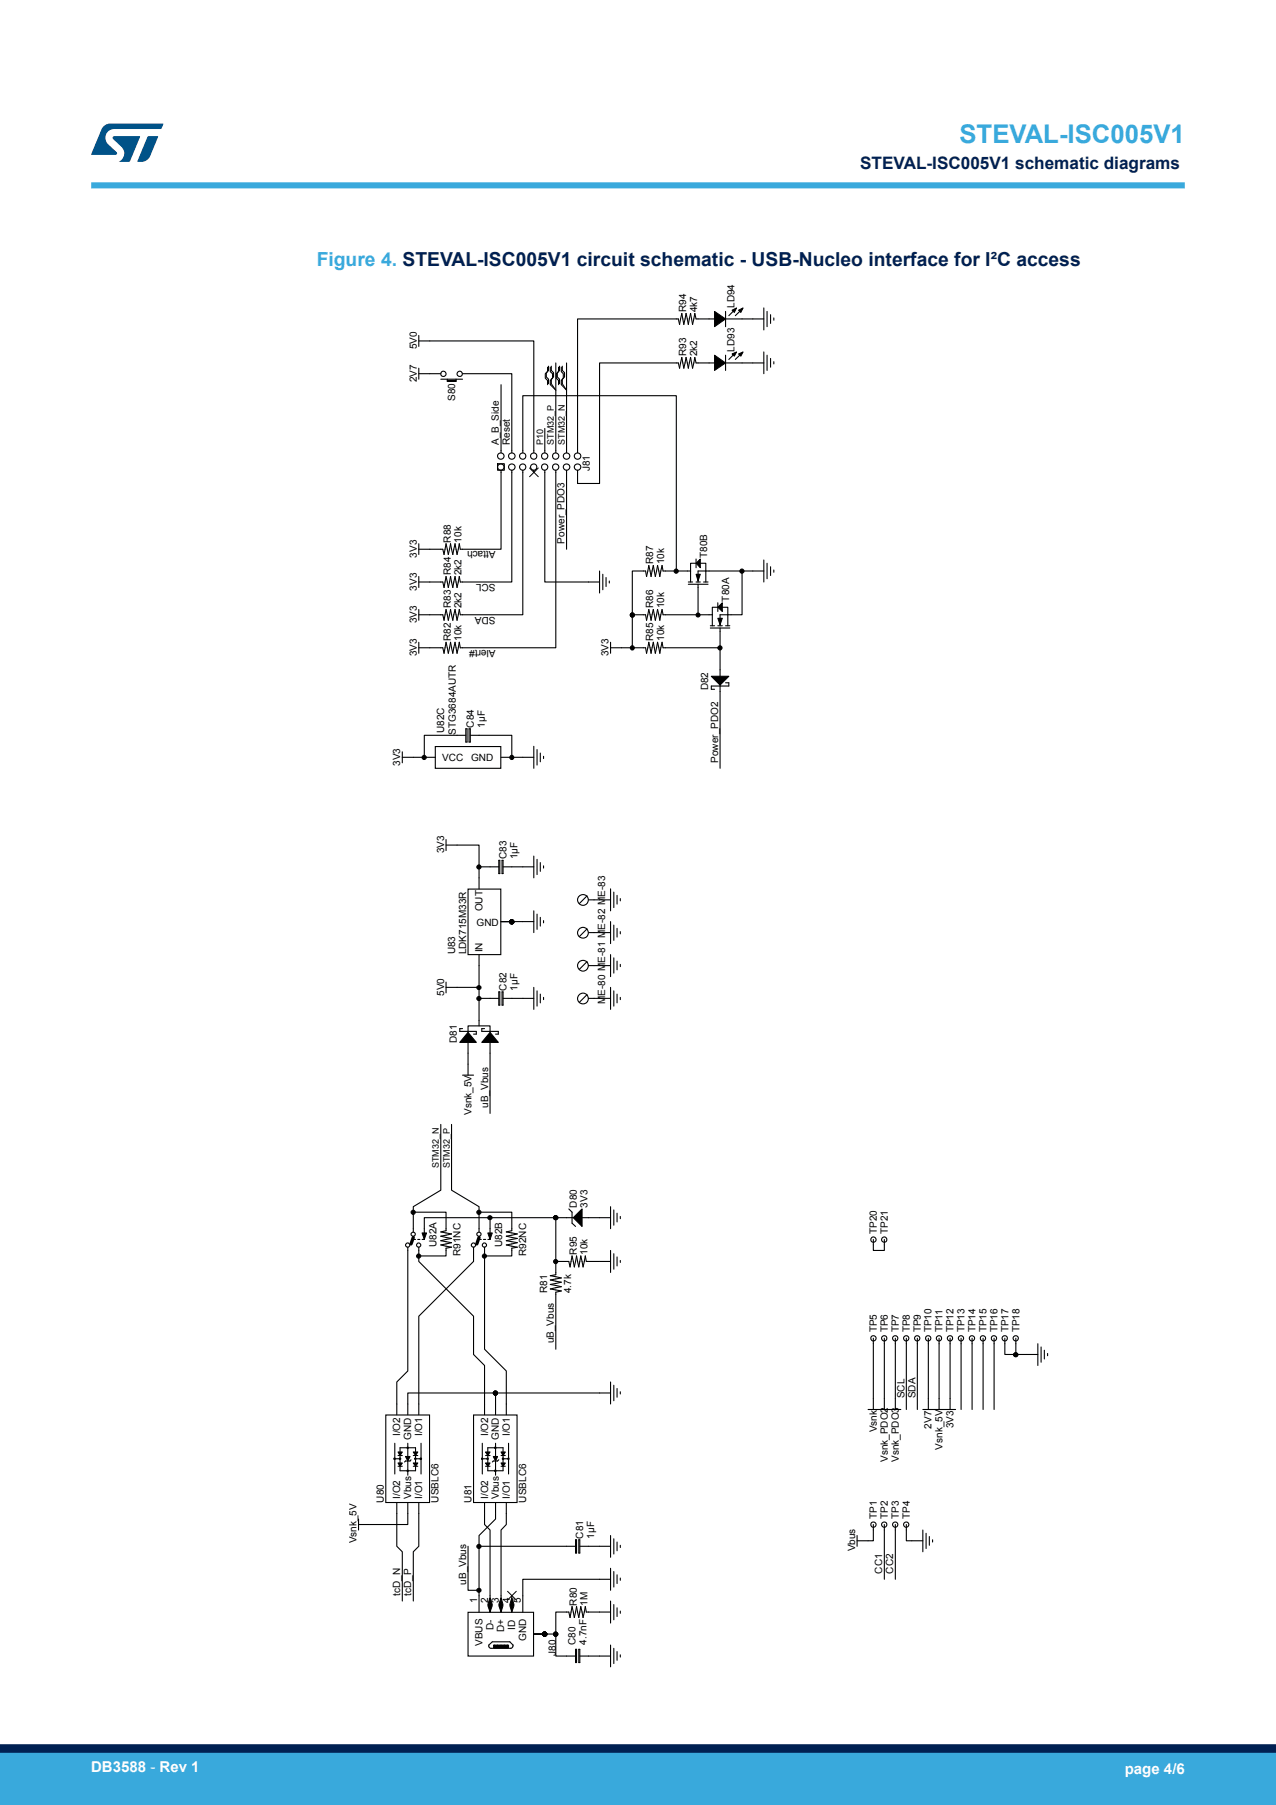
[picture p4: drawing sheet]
<svg xmlns="http://www.w3.org/2000/svg" width="210mm" height="297mm" viewBox="0 0 210 297" stroke-linecap="round" stroke-linejoin="round" font-family="sans-serif">
<g fill="none" stroke="#000" stroke-width=".18">
<path d="M68.9 55.2v1.8M68.9 56.1h19v18.4M91.5 59.7v14.8M93.2 59.7v14.8M117.6 59.7h-3l-.2-.9-.4 1.8-.3-1.8-.4 1.8-.4-1.8-.4 1.8-.3-1.8-.4 1.8-.2-.9h-12.9v19.9h-3.6v-2.2M117.6 52.5h-3l-.2-.9-.4 1.8-.3-1.8-.4 1.8-.4-1.8-.4 1.8-.3-1.8-.4 1.8-.2-.9h-16.5v22M119.4 59.7h6.3M119.4 52.5h6.3M119.4 51.2v2.6M119.4 58.4v2.6M121 50.9l-1.1 1M121 58.1l-1.1 1"/>
<path d="M122.1 50.9l-1.1 1M122.1 58.1l-1.1 1M125.7 50.7v3.6M125.7 57.9v3.6M126.2 51.2v2.6M126.2 58.4v2.6M126.8 51.8v1.4M126.8 59v1.4M127.4 52.3v.4M127.4 59.5v.4M68.9 60.6v1.8M68.9 61.5h3.6"/>
<path d="M72.5 62.4h3.6M73.6 62.4v.4h1.5v-.4M73.6 62.6h1.5M76.1 61.5h8.1v13M81.9 76.3h1.1v1.1h-1.1zM82.5 77.4v13h-6.7l-.2-.9-.4 1.7-.3-1.7-.4 1.7-.4-1.7-.3 1.7-.4-1.7-.3 1.7-.2-.8h-4M82.5 63.3v11.2M84.2 77.4v18.4h-8.4l-.2-.9-.4 1.8-.3-1.8-.4 1.8-.4-1.8-.3 1.8-.4-1.8-.3 1.8-.2-.9h-4M86 77.4v23.8h-10.2l-.2-.9-.4 1.8-.3-1.8-.4 1.8-.4-1.8-.3 1.8-.4-1.8-.3 1.8-.2-.9h-4M86 74.5v-9.4h25.3v28.9M87.9 77.4v.3M89.7 77.4v18.4h9"/>
<path d="M89.7 70.5v4M90.1 60.4v.8l-.4 .3v.7l.4 .4v.7M90.3 60.3v.7l-.4 .3v.7l.4 .4v.7M90.6 60.4v.8l.3 .3v.7l-.3 .4v.7M90.7 60.3v.7l.4 .3v.7l-.4 .4v.7M91.5 77.4v29.2h-15.7l-.2-.9-.4 1.8-.3-1.8-.4 1.8-.4-1.8-.3 1.8-.4-1.8-.3 1.8-.2-.9h-4M91.9 60.4v.8l-.3 .3v.7l.3 .4v.7M92.1 60.3v.7l-.4 .3v.7l.4 .4v.7M92.4 60.4v.8l.3 .3v.7l-.3 .4v.7M92.5 60.3v.7l.4 .3v.7l-.4 .4v.7M93.2 77.4v13M68.9 89.5v1.7"/>
<path d="M68.9 94.9v1.8M98.7 94v3.6M99.2 94.5v2.5M99.7 95v1.5M100.3 95.6v.3M113.3 96.1h3.2M113.3 95.8h.7M113.7 94h-4.6l-.1-1-.4 1.9-.4-1.9-.4 1.9-.3-1.9-.3 1.9-.4-1.9-.4 1.9-.2-.9h-2.1v7.2M113.7 94v1.8M114.6 95.8h.7M114.6 92v1.4M114.6 92.7h-.9v1.3"/>
<path d="M114.9 96.1v5.1M115.3 92.7h.9v3.1M115.8 95.8h.7M118.1 99.9h-.9v1.3M118.1 99.2v1.4M118.9 99.9h.9v3.1M122.1 94v7.2h-3.6v1.8M125.7 92.1v3.7M125.7 94h-10.8v1.8M126.2 92.7v2.5M126.8 93.3v1.4M127.4 93.8v.4"/>
<path d="M68.9 100.3v1.8M68.9 105.7v1.8M76.7 119.9h.2v2.2h-.2zM77.2 119.9h.2v2.2h-.2zM100.5 105.7v1.8M100.5 106.6h5.7l.2 .9 .4-1.8 .4 1.8 .3-1.8 .3 1.8 .4-1.8 .4 1.8 .4-1.8 .1 .9h9.4M104.1 101.2h2.1l.2 .9 .4-1.8 .4 1.8 .3-1.8 .3 1.8 .4-1.8 .4 1.8 .4-1.8 .1 .9h8.1M104.1 101.2v5.4M116.9 103.3h3.2M116.9 103h.7M117.1 111.3h2.8l-1.4 1.4zM117.2 101.2v1.8"/>
<path d="M118.1 103h.8M118.5 103.3v8M118.5 112.7v13.7M119.4 103h.7M119.4 112.3h.5v.6h-2.8v.5h.5M66.2 123.7v1.8M66.2 124.6h5.4M71.6 122.8h10.8v3.6h-10.8zM73.4 138.1v1.9M73.4 139.1h5.4v7.2M76.7 121h-6.9v3.6M77.4 121h6.8v3.6"/>
<path d="M82.5 124.6h5.4M87.9 122.8v3.6M88.4 123.3v2.6M88.9 123.9v1.5M89.5 124.4v.4M77 146.3h5.4v10.8h-5.4zM78.8 157.1v11.7M78.8 142.6h3.3M82.1 141.6h.2v2.1h-.2zM82.5 151.6h5.4M82.6 141.6h.2v2.1h-.2zM82.8 142.6h5.1"/>
<path d="M87.9 140.9v3.5M87.9 149.9v3.6M88.4 141.4v2.5M88.4 150.4v2.5M88.9 141.9v1.5M88.9 150.9v1.5M89.5 142.5v.3M89.5 151.5v.3M96.6 158.2l-1.3 1.3M96.6 152.8l-1.3 1.3M96.6 147.4l-1.3 1.3M96.9 158.9h3.6"/>
<path d="M96.9 153.5h3.6M96.9 148.1h3.6M100.5 146.3v3.6M100.5 151.6v3.7M100.5 157.1v3.6M101 146.8v2.5M101 152.2v2.5M101 157.6v2.5M101.6 147.3v1.5M101.6 152.8v1.4M101.6 158.1v1.5M102.1 147.9v.3"/>
<path d="M102.1 153.3v.4M102.1 158.7v.4M73.4 161.6v1.8M73.4 162.5h5.4M76.1 169.3h-.4v.4h2.7v.5h-.5M76.1 176.9h1.8M77 169.9l1.4 1.6h-2.7zM77 171.5v5.4M77 169.7v-.9h3.7v.9M78.8 164.3h3.3M79.7 169.3h-.4v.4h2.7v.5h-.4M80.7 169.9l1.3 1.6h-2.7z"/>
<path d="M80.7 171.5v11.7M82.1 163.2h.2v2.2h-.2zM82.6 163.2h.2v2.2h-.2zM82.8 164.3h5.1M87.9 162.5v3.6M88.4 163v2.6M88.9 163.6v1.4M89.5 164.1v.4M96.6 163.7l-1.3 1.2M96.9 164.3h3.6M100.5 162.5v3.6M101 163v2.6"/>
<path d="M101.6 163.6v1.4M102.1 164.1v.4M68 199.5h5.4v3l-.9 .2 1.8 .3-1.8 .4 1.8 .4-1.8 .3 1.8 .4-1.8 .3 1.8 .4-.9 .2v1.3h-4.5M72.5 185v10.8l-4.5 2.8v4.1M74.3 185v10.8l4.5 2.8v4.1M78.8 199.5h5.4v3l-.9 .2 1.8 .3-1.8 .4 1.8 .4-1.8 .3 1.8 .4-1.8 .3 1.8 .4-.9 .2v1.3h-4.5M93.6 198.9l.5 .6v1.8l.6 .5M100.5 198.6v3.6M101 199.1v2.5M101.6 199.6v1.5M67.1 205.2v20.4l-1.8 1.8v5.4M68.9 205.2v2.4l9 9v6.3l1.8 1.8v8.1"/>
<path d="M77.9 205.2v2.4l-9 9v16.2M79.7 205.2v16.8l3.6 3.6v7.2M80.7 200.4v3.5M91.5 207.6h2.1l.2 .9 .3-1.8 .4 1.8 .4-1.8 .4 1.8 .3-1.8 .4 1.8 .3-1.8 .2 .9h4M91.5 200.4h-21.7v3.5M91.5 200.4v9.3l-.9 .2 1.8 .4-1.8 .3 1.8 .4-1.8 .3 1.8 .4-1.8 .4 1.8 .3-.9 .2v9.4M91.5 200.4h2.9M94.4 200.4l1.4-1.5v2.9zM95.8 200.4h4.7M100.5 205.8v3.6M101 206.3v2.5M101.6 206.8v1.5"/>
<path d="M102.1 200.2v.3M102.1 207.4v.3M143.7 203.9v1.9h1.8v-1.9M63.5 232.8h7.2v14.4h-7.2zM64.8 239.9h.2v.2h-.2zM65 237.5v5M65.5 238.9h.7l-.4 .6zM65.5 239.5h.7M65.7 239.9h.2v.2h-.2zM65.8 239.5v.5h-.8M65.8 238.9v-.7h2.6v.7M66.7 239.7h.8l-.4 .7z"/>
<path d="M67 238.1h.2v.2h-.2zM67.1 237.5v2.2M68 238.9h.8l-.4 .6zM68 239.5h.8M68.3 239.9h.1v.2h-.1zM68.4 239.5v.5h.9M69.3 237.5v5M77.9 232.8h7.2v14.4h-7.2zM79.3 239.9h.1v.2h-.1zM79.4 237.5v5M79.9 238.9h.8l-.4 .6zM79.9 239.5h.8"/>
<path d="M80.2 239.9h.1v.2h-.1zM80.3 239.5v.5h-.9M80.3 238.9v-.7h2.5v.7M81.2 239.7h.7l-.3 .7zM81.4 238.1h.2v.2h-.2zM81.6 229.2h-14.5v3.6M81.6 229.2h18.9M81.6 229.2v3.6M81.6 237.5v2.2M82.5 238.9h.7l-.4 .6zM82.5 239.5h.7M82.7 239.9h.2v.2h-.2z"/>
<path d="M82.8 239.5v.5h.9M83.6 239.9h.2v.2h-.2zM83.7 237.5v5M100.5 227.4v3.6M101 227.9v2.6M101.6 228.5v1.4M102.1 229v.4M142.9 231.9h5.4M143.7 220.2v11.7M145.5 220.2v11.7M147.4 220.2v11.7M149.2 220.2v11.7"/>
<path d="M151 220.2v11.7M151.9 231.9h5.4M152.8 220.2v11.7M154.6 220.2v11.7M156.4 220.2v11.7M158.2 220.2v11.7M160 220.2v11.7M161.8 220.2v11.7M163.6 220.2v11.7M165.4 220.2v2.7h1.8M167.2 220.2v2.7h3.6M170.8 221.1v3.6"/>
<path d="M171.3 221.6v2.5M171.9 222.2v1.4M172.4 222.7v.4M59 249.9v1.9M65.3 247.2v7.2l.9 .9v8.1M65.5 240.7h.7l-.4 .6zM65.5 241.3h.7M65.8 241.3v.7h2.6v-.7M65.8 240v.7M67 241.9h.2v.2h-.2zM67.1 247.2v3.7h-8.1M67.1 240.4v2.3"/>
<path d="M67.6 240.2l-.1 .2h-.8l-.1 .2M68 240.7h.8l-.4 .6zM68 241.3h.8M68.4 240v.7M68.9 247.2v7.2l-.9 .9v8.1M77 254.4v7.3h1.8M78.8 254.4h15.9M79.7 247.2v3.7l1 .9v13.5M79.9 240.7h.8l-.4 .6zM79.9 241.3h.8M80.3 241.3v.7h2.5v-.7M80.3 240v.7"/>
<path d="M81.4 241.9h.2v.2h-.2zM81.6 247.2v2.7l-2.8 2.8v12.6M81.6 240.4v2.3M82.1 240.2l-.2 .2h-.7l-.2 .2M82.5 240.7h.7l-.4 .6zM82.5 241.3h.7M82.8 240v.7M83.3 247.2v3.7l-.8 .9v13.5M94.7 253.4h.2v2.1h-.2zM95.3 253.4h.1v2.1h-.1zM95.4 254.4h5.1M100.5 259.9h-14.5v5.4"/>
<path d="M100.5 252.7v3.5M100.5 258.1v3.6M101 253.2v2.5M101 258.6v2.5M101.6 253.7v1.5M101.6 259.1v1.5M102.1 254.3v.3M102.1 259.7v.3M141.1 252.7v1.7M143.7 250.9v2.6h-2.6M145.5 250.9v9M147.4 250.9v9"/>
<path d="M149.2 250.9v2.6h2.7M151.9 251.8v3.5M152.4 252.3v2.5M152.9 252.8v1.5M153.5 253.4v.3M77 265.3h10.8v7.2h-10.8zM81.4 270.7v.1M81.9 270.7v.1M82.5 270.7v.1M83 270.7v.1M83.5 270.7v.1M84.2 262.6v2.7"/>
<path d="M84.4 270.8l-.1 .2-.2 .2h-3.3l-.3-.2-.1-.3 .6-.6h2.9l.5 .6v.1M87.9 268.9h3.6M91.5 268.9v3.6h3.2M94.7 271.4h.2v2.2h-.2zM95.3 271.4h.1v2.2h-.1zM95.4 272.5h5.1M100.5 265.3h-4l-.2-1-.3 1.9-.4-1.9-.3 1.9-.4-1.9-.4 1.9-.4-1.9-.3 1.9-.2-.9h-2.1v3.6M100.5 263.4v3.7M100.5 270.7v3.6M101 264v2.5M101 271.2v2.5M101.6 264.6v1.4"/>
<path d="M101.6 271.8v1.4M102.1 265.1v.4M102.1 272.3v.4"/>
<circle cx="73" cy="61.5" r=".44"/>
<circle cx="75.7" cy="61.5" r=".44"/>
<circle cx="82.4" cy="76.9" r=".52"/>
<circle cx="82.4" cy="75.1" r=".53"/>
<circle cx="84.2" cy="75.1" r=".53"/>
<circle cx="84.2" cy="76.9" r=".52"/>
<circle cx="86" cy="75" r=".52"/>
<circle cx="86" cy="76.9" r=".51"/>
<circle cx="87.8" cy="76.9" r=".51"/>
<circle cx="87.8" cy="75" r=".52"/>
<circle cx="89.6" cy="75" r=".52"/>
<circle cx="89.6" cy="76.9" r=".51"/>
<circle cx="91.4" cy="75" r=".52"/>
<circle cx="91.4" cy="76.9" r=".51"/>
<circle cx="93.2" cy="76.9" r=".52"/>
<circle cx="93.2" cy="75.1" r=".53"/>
<circle cx="95.1" cy="76.9" r=".52"/>
<circle cx="95.1" cy="75.1" r=".53"/>
<circle cx="95.9" cy="153.5" r=".89"/>
<circle cx="95.9" cy="158.9" r=".88"/>
<circle cx="95.9" cy="148.1" r=".88"/>
<circle cx="95.9" cy="164.3" r=".89"/>
<circle cx="67.1" cy="204.9" r=".35"/>
<circle cx="68" cy="203.1" r=".34"/>
<circle cx="68.9" cy="204.9" r=".35"/>
<circle cx="77.9" cy="204.9" r=".35"/>
<circle cx="78.8" cy="203.1" r=".34"/>
<circle cx="79.7" cy="204.9" r=".35"/>
<circle cx="143.7" cy="204" r=".44"/>
<circle cx="145.5" cy="204" r=".44"/>
<circle cx="143.7" cy="220.2" r=".43"/>
<circle cx="145.5" cy="220.2" r=".43"/>
<circle cx="147.3" cy="220.2" r=".43"/>
<circle cx="149.1" cy="220.2" r=".43"/>
<circle cx="151" cy="220.2" r=".43"/>
<circle cx="152.8" cy="220.2" r=".43"/>
<circle cx="154.5" cy="220.2" r=".43"/>
<circle cx="156.3" cy="220.2" r=".43"/>
<circle cx="158.2" cy="220.2" r=".43"/>
<circle cx="160" cy="220.2" r=".43"/>
<circle cx="161.8" cy="220.2" r=".43"/>
<circle cx="163.6" cy="220.2" r=".43"/>
<circle cx="165.4" cy="220.2" r=".43"/>
<circle cx="167.2" cy="220.2" r=".43"/>
<circle cx="69.3" cy="240" r=".13"/>
<circle cx="143.7" cy="250.9" r=".43"/>
<circle cx="145.5" cy="250.9" r=".43"/>
<circle cx="147.3" cy="250.9" r=".43"/>
<circle cx="149.1" cy="250.9" r=".43"/>
</g>
<g fill="#000">
<path d="M117.6 51.2l1.8 1.3-1.8 1.3zM117.6 58.4l1.8 1.3-1.8 1.3zM120.5 51l.7-.3-.3 .7zM120.5 58.2l.7-.3-.3 .7zM121.6 51l.7-.3-.4 .7zM121.6 58.2l.7-.3-.4 .7zM114.6 94.5h.7l-.4 1.1zM114.6 92.7l.7-.7v1.4zM118.1 99.9l.8-.7v1.4zM117.1 111.3h2.8l-1.4 1.4zM118.1 101.7h.8l-.4 1.1zM77 169.9l1.4 1.6h-2.7z"/>
<path d="M80.7 169.9l1.3 1.6h-2.7zM94.4 200.4l1.4-1.5v2.9zM69.5 202.9h.7l-.4 1zM80.3 202.9h.7l-.3 1zM65.5 238.9h.7l-.4 .6zM66.7 239.7h.8l-.4 .7zM68 238.9h.8l-.4 .6zM79.9 238.9h.8l-.4 .6zM81.2 239.7h.7l-.3 .7zM82.5 238.9h.7l-.4 .6zM65.5 240.7h.7l-.4 .6zM68 240.7h.8l-.4 .6z"/>
<path d="M79.9 240.7h.8l-.4 .6zM82.5 240.7h.7l-.4 .6zM80.3 264.2h.7l-.3 1.1zM80.7 262.9l.3 1.1h-.7zM82.1 264.2h.7l-.3 1.1zM82.5 262.9l.3 1.1h-.7zM83.9 264.2h.7l-.4 1.1zM84.2 262.9l.4 1.1h-.7z"/>
<circle cx="111.3" cy="94" r=".35"/>
<circle cx="122.1" cy="94" r=".35"/>
<circle cx="104.1" cy="101.2" r=".34"/>
<circle cx="104.1" cy="106.6" r=".34"/>
<circle cx="114.9" cy="101.2" r=".33"/>
<circle cx="118.5" cy="106.6" r=".35"/>
<circle cx="69.8" cy="124.6" r=".35"/>
<circle cx="84.2" cy="124.6" r=".34"/>
<circle cx="78.8" cy="142.7" r=".35"/>
<circle cx="84.2" cy="151.7" r=".34"/>
<circle cx="78.8" cy="164.3" r=".35"/>
<circle cx="78.8" cy="162.5" r=".34"/>
<circle cx="68" cy="199.5" r=".35"/>
<circle cx="78.8" cy="199.5" r=".35"/>
<circle cx="68.9" cy="206.7" r=".35"/>
<circle cx="79.7" cy="206.7" r=".35"/>
<circle cx="80.6" cy="200.4" r=".34"/>
<circle cx="91.5" cy="200.4" r=".34"/>
<circle cx="91.5" cy="207.6" r=".35"/>
<circle cx="81.5" cy="229.2" r=".35"/>
<circle cx="167.2" cy="222.9" r=".34"/>
<circle cx="78.8" cy="254.4" r=".35"/>
<circle cx="78.8" cy="261.7" r=".34"/>
<circle cx="89.6" cy="268.9" r=".35"/>
<circle cx="91.5" cy="268.9" r=".35"/>
</g>
<g fill="none" stroke="#000" stroke-width=".16">
<path d="M117.6 51.2l1.8 1.3-1.8 1.3zM117.6 58.4l1.8 1.3-1.8 1.3zM120.5 51l.7-.3-.3 .7zM120.5 58.2l.7-.3-.3 .7zM121.6 51l.7-.3-.4 .7zM121.6 58.2l.7-.3-.4 .7zM87.2 77l1.4 1.4M88.6 77l-1.4 1.4M90.7 63.1l.8 1.1-.9-.9M92.5 63.1l.7 1.1-.8-.9M114.6 92.7l.7-.7v1.4zM114.6 94.5h.7l-.4 1.1z"/>
<path d="M118.1 99.9l.8-.7v1.4zM118.1 101.7h.8l-.4 1.1zM69.5 202.9h.7l-.4 1zM80.3 202.9h.7l-.3 1zM80.3 264.2h.7l-.3 1.1zM80.7 262.9l.3 1.1h-.7zM81.2 270.7h2.5v.5h-2.5zM82.1 264.2h.7l-.3 1.1zM82.5 262.9l.3 1.1h-.7zM83.5 261.8l1.5 1.5M83.9 264.2h.7l-.4 1.1zM84.2 262.9l.4 1.1h-.7z"/>
<path d="M85 261.8l-1.5 1.5"/>
<circle cx="111.3" cy="94" r=".35"/>
<circle cx="122.1" cy="94" r=".35"/>
<circle cx="104.1" cy="101.2" r=".34"/>
<circle cx="104.1" cy="106.6" r=".34"/>
<circle cx="114.9" cy="101.2" r=".33"/>
<circle cx="118.5" cy="106.6" r=".35"/>
<circle cx="69.8" cy="124.6" r=".35"/>
<circle cx="84.2" cy="124.6" r=".34"/>
<circle cx="78.8" cy="142.7" r=".35"/>
<circle cx="84.2" cy="151.7" r=".34"/>
<circle cx="78.8" cy="164.3" r=".35"/>
<circle cx="78.8" cy="162.5" r=".34"/>
<circle cx="68" cy="199.5" r=".35"/>
<circle cx="78.8" cy="199.5" r=".35"/>
<circle cx="68.9" cy="206.7" r=".35"/>
<circle cx="79.7" cy="206.7" r=".35"/>
<circle cx="80.6" cy="200.4" r=".34"/>
<circle cx="91.5" cy="200.4" r=".34"/>
<circle cx="91.5" cy="207.6" r=".35"/>
<circle cx="81.5" cy="229.2" r=".35"/>
<circle cx="167.2" cy="222.9" r=".34"/>
<circle cx="78.8" cy="254.4" r=".35"/>
<circle cx="78.8" cy="261.7" r=".34"/>
<circle cx="89.6" cy="268.9" r=".35"/>
<circle cx="91.5" cy="268.9" r=".35"/>
</g>
<path d="M81.3 270.7h2.4v.4h-2.4z" fill="#000"/>
<path d="M68 203.6l-.4 1.1M78.8 203.6l-.3 1.1" fill="none" stroke="#000" stroke-width=".54"/>
<path d="M69.8 203.9h-1.8M80.7 203.9h-1.9" fill="none" stroke="#000" stroke-width=".18" stroke-dasharray=".4 .4"/>
<path d="M15 30.5h180" fill="none" stroke="#39a9dc" stroke-width="1"/>
<g fill="#005288">
<path d="M17.1 20.7l.7-.3 .4-.1h8.6l.1 .1-.4 .8h-7.6a1.45 1.45 0 0 0-1.4 .9 1.45 1.45 0 0 0 .2 1.6l1.5 1.3 .1 .2-.1 .2-4.2 .1 1.7-4.2z"/>
<path d="M24.3 22.4h1.6l.1 .1-1.3 3.2a1.6 1.6 0 0 1-1.5 .9h-.5l-.1-.1z"/>
<path d="M18.6 22.5l4.4-.1 .1 .1-1.8 4.1h-1.7a1.54 1.54 0 0 0 .4-2.4l-1.4-1.3-.1-.2z"/>
</g>
<g fill="#39a9dc">
<path d="M0 288.4h210v8.6h-210z" fill-rule="evenodd"/>
<path d="M-.1 288.4h210.2v4.4h-210.2z" fill-rule="evenodd"/>
</g>
<path d="M0 287.7h210" fill="none" stroke="#002052" stroke-width="1.4"/>
<text font-size="4.2" fill="#39a9dc" x="157.9" y="23.5">STEVAL-ISC005V1</text>
<text font-size="3.2" fill="#39a9dc" x="52.1" y="43.8">Figure 4. STEVAL-ISC005V1 circuit schematic - USB-Nucleo interface for I²C access</text>
<text font-size="2.8" fill="#002052" x="141.6" y="27.9">STEVAL-ISC005V1 schematic diagrams</text>
<g font-size="2.5" fill="#fff">
<text x="15" y="291.6">DB3588 - Rev 1</text>
<text x="185.1" y="291.9">page 4/6</text>
</g>
<g font-size="1.6">
<text x="113" y="51.4" transform="rotate(-90 113 51.4)">R94</text>
<text x="114.8" y="51.4" transform="rotate(-90 114.8 51.4)">4k7</text>
<text x="120.9" y="50.7" transform="rotate(-90 120.9 50.7)">LD94</text>
<text x="68.6" y="57.5" transform="rotate(-90 68.6 57.5)">5V0</text>
<text x="113" y="58.6" transform="rotate(-90 113 58.6)">R93</text>
<text x="114.8" y="58.6" transform="rotate(-90 114.8 58.6)">2k2</text>
<text x="120.9" y="57.9" transform="rotate(-90 120.9 57.9)">LD93</text>
<text x="68.6" y="62.9" transform="rotate(-90 68.6 62.9)">2V7</text>
<text x="74.9" y="66" transform="rotate(-90 74.9 66)">S80</text>
<text x="82.1" y="73.2" transform="rotate(-90 82.1 73.2)">A_B_Side</text>
<text x="83.9" y="73.2" transform="rotate(-90 83.9 73.2)">Reset</text>
<text x="97.1" y="77.5" transform="rotate(-90 97.1 77.5)">J81</text>
<text x="74.2" y="89.3" transform="rotate(-90 74.2 89.3)">R88</text>
<text x="76" y="89.3" transform="rotate(-90 76 89.3)">10k</text>
<text x="92.9" y="89.4" transform="rotate(-90 92.9 89.4)">Power_PDO3</text>
<text x="68.6" y="91.7" transform="rotate(-90 68.6 91.7)">3V3</text>
<text x="74.2" y="94.7" transform="rotate(-90 74.2 94.7)">R84</text>
<text x="76" y="94.7" transform="rotate(-90 76 94.7)">2k2</text>
<text x="81.6" y="90.7" transform="rotate(-180 81.6 90.7)">Attach</text>
<text x="107.5" y="92.8" transform="rotate(-90 107.5 92.8)">R87</text>
<text x="109.3" y="92.8" transform="rotate(-90 109.3 92.8)">10k</text>
<text x="116.4" y="91.8" transform="rotate(-90 116.4 91.8)">T80B</text>
<text x="68.6" y="97.2" transform="rotate(-90 68.6 97.2)">3V3</text>
<text x="74.2" y="100.1" transform="rotate(-90 74.2 100.1)">R83</text>
<text x="76" y="100.1" transform="rotate(-90 76 100.1)">2k2</text>
<text x="81.6" y="96.1" transform="rotate(-180 81.6 96.1)">SCL</text>
<text x="81.6" y="101.5" transform="rotate(-180 81.6 101.5)">SDA</text>
<text x="107.5" y="100.1" transform="rotate(-90 107.5 100.1)">R86</text>
<text x="109.3" y="100.1" transform="rotate(-90 109.3 100.1)">10k</text>
<text x="120" y="99" transform="rotate(-90 120 99)">T80A</text>
<text x="68.6" y="108" transform="rotate(-90 68.6 108)">3V3</text>
<text x="68.6" y="102.6" transform="rotate(-90 68.6 102.6)">3V3</text>
<text x="74.2" y="105.5" transform="rotate(-90 74.2 105.5)">R82</text>
<text x="76" y="105.5" transform="rotate(-90 76 105.5)">10k</text>
<text x="81.6" y="106.9" transform="rotate(-180 81.6 106.9)">Alert#</text>
<text x="100.2" y="108" transform="rotate(-90 100.2 108)">3V3</text>
<text x="107.5" y="105.5" transform="rotate(-90 107.5 105.5)">R85</text>
<text x="109.3" y="105.5" transform="rotate(-90 109.3 105.5)">10k</text>
<text x="116.5" y="113.6" transform="rotate(-90 116.5 113.6)">D82</text>
<text x="78" y="119.7" transform="rotate(-90 78 119.7)">C84</text>
<text x="79.8" y="119.7" transform="rotate(-90 79.8 119.7)">1µF</text>
<text x="72.8" y="125.2">VCC</text>
<text x="73.1" y="120.6" transform="rotate(-90 73.1 120.6)">U82C</text>
<text x="75" y="120.9" transform="rotate(-90 75 120.9)">STG3684AUTR</text>
<text x="77.5" y="125.2">GND</text>
<text x="118.2" y="125.5" transform="rotate(-90 118.2 125.5)">Power_PDO2</text>
<text x="65.9" y="126" transform="rotate(-90 65.9 126)">3V3</text>
<text x="73.1" y="140.4" transform="rotate(-90 73.1 140.4)">3V3</text>
<text x="83.4" y="141.4" transform="rotate(-90 83.4 141.4)">C83</text>
<text x="85.2" y="141.4" transform="rotate(-90 85.2 141.4)">1µF</text>
<text x="79.4" y="150" transform="rotate(-90 79.4 150)">OUT</text>
<text x="78.4" y="152.3">GND</text>
<text x="74.9" y="157" transform="rotate(-90 74.9 157)">U83</text>
<text x="76.7" y="157" transform="rotate(-90 76.7 157)">LDK715M33R</text>
<text x="79.4" y="156.7" transform="rotate(-90 79.4 156.7)">IN</text>
<text x="73.1" y="163.9" transform="rotate(-90 73.1 163.9)">5V0</text>
<text x="83.4" y="163" transform="rotate(-90 83.4 163)">C82</text>
<text x="85.2" y="163" transform="rotate(-90 85.2 163)">1µF</text>
<text x="99.6" y="165.2" transform="rotate(-90 99.6 165.2)">ME-80 ME-81 ME-82 ME-83</text>
<text x="75.2" y="171.6" transform="rotate(-90 75.2 171.6)">D81</text>
<text x="77.6" y="183.5" transform="rotate(-90 77.6 183.5)">Vsnk_5V</text>
<text x="80.3" y="182.3" transform="rotate(-90 80.3 182.3)">uB_Vbus</text>
<text x="94.9" y="198.7" transform="rotate(-90 94.9 198.7)">D80</text>
<text x="96.7" y="198.7" transform="rotate(-90 96.7 198.7)">3V3</text>
<text x="144.3" y="203" transform="rotate(-90 144.3 203)">TP20</text>
<text x="146.1" y="203" transform="rotate(-90 146.1 203)">TP21</text>
<text x="71.8" y="205.2" transform="rotate(-90 71.8 205.2)">U82A</text>
<text x="75.8" y="206.7" transform="rotate(-90 75.8 206.7)">R91NC</text>
<text x="82.7" y="205.2" transform="rotate(-90 82.7 205.2)">U82B</text>
<text x="86.6" y="206.7" transform="rotate(-90 86.6 206.7)">R92NC</text>
<text x="94.9" y="206.5" transform="rotate(-90 94.9 206.5)">R95</text>
<text x="96.7" y="206.5" transform="rotate(-90 96.7 206.5)">10k</text>
<text x="90" y="212.8" transform="rotate(-90 90 212.8)">R81</text>
<text x="94" y="212.8" transform="rotate(-90 94 212.8)">4.7k</text>
<text x="91.1" y="221.1" transform="rotate(-90 91.1 221.1)">uB_Vbus</text>
<text x="144.3" y="219.3" transform="rotate(-90 144.3 219.3)">TP5</text>
<text x="146.1" y="219.3" transform="rotate(-90 146.1 219.3)">TP6</text>
<text x="147.9" y="219.3" transform="rotate(-90 147.9 219.3)">TP7</text>
<text x="149.7" y="219.3" transform="rotate(-90 149.7 219.3)">TP8</text>
<text x="151.5" y="219.3" transform="rotate(-90 151.5 219.3)">TP9</text>
<text x="153.3" y="219.3" transform="rotate(-90 153.3 219.3)">TP10</text>
<text x="155.1" y="219.3" transform="rotate(-90 155.1 219.3)">TP11</text>
<text x="156.9" y="219.2" transform="rotate(-90 156.9 219.2)">TP12</text>
<text x="158.7" y="219.2" transform="rotate(-90 158.7 219.2)">TP13</text>
<text x="160.6" y="219.3" transform="rotate(-90 160.6 219.3)">TP14</text>
<text x="162.4" y="219.3" transform="rotate(-90 162.4 219.3)">TP15</text>
<text x="164.1" y="219.3" transform="rotate(-90 164.1 219.3)">TP16</text>
<text x="166" y="219.2" transform="rotate(-90 166 219.2)">TP17</text>
<text x="167.8" y="219.3" transform="rotate(-90 167.8 219.3)">TP18</text>
<text x="148.8" y="230.1" transform="rotate(-90 148.8 230.1)">SCL</text>
<text x="150.6" y="230.1" transform="rotate(-90 150.6 230.1)">SDA</text>
<text x="65.9" y="236.3" transform="rotate(-90 65.9 236.3)">I/O2</text>
<text x="67.7" y="236.9" transform="rotate(-90 67.7 236.9)">GND</text>
<text x="69.5" y="236.3" transform="rotate(-90 69.5 236.3)">I/O1</text>
<text x="80.3" y="236.3" transform="rotate(-90 80.3 236.3)">I/O2</text>
<text x="82.1" y="236.9" transform="rotate(-90 82.1 236.9)">GND</text>
<text x="83.9" y="236.3" transform="rotate(-90 83.9 236.3)">I/O1</text>
<text x="144.3" y="235.7" transform="rotate(-90 144.3 235.7)">Vsnk</text>
<text x="153.3" y="235.1" transform="rotate(-90 153.3 235.1)">2V7</text>
<text x="155.1" y="238.5" transform="rotate(-90 155.1 238.5)">Vsnk_5V</text>
<text x="156.9" y="235" transform="rotate(-90 156.9 235)">3V3</text>
<text x="146.1" y="240.6" transform="rotate(-90 146.1 240.6)">Vsnk_PDO2</text>
<text x="147.9" y="240.6" transform="rotate(-90 147.9 240.6)">Vsnk_PDO3</text>
<text x="63.2" y="247.2" transform="rotate(-90 63.2 247.2)">U80</text>
<text x="65.9" y="246.7" transform="rotate(-90 65.9 246.7)">I/O2</text>
<text x="67.7" y="246.7" transform="rotate(-90 67.7 246.7)">Vbus</text>
<text x="69.5" y="246.7" transform="rotate(-90 69.5 246.7)">I/O1</text>
<text x="72.2" y="247.2" transform="rotate(-90 72.2 247.2)">USBLC6</text>
<text x="77.6" y="247.2" transform="rotate(-90 77.6 247.2)">U81</text>
<text x="80.3" y="246.7" transform="rotate(-90 80.3 246.7)">I/O2</text>
<text x="82.1" y="246.7" transform="rotate(-90 82.1 246.7)">Vbus</text>
<text x="83.9" y="246.7" transform="rotate(-90 83.9 246.7)">I/O1</text>
<text x="86.6" y="247.2" transform="rotate(-90 86.6 247.2)">USBLC6</text>
<text x="144.3" y="249.9" transform="rotate(-90 144.3 249.9)">TP1</text>
<text x="146.1" y="249.9" transform="rotate(-90 146.1 249.9)">TP2</text>
<text x="147.9" y="249.9" transform="rotate(-90 147.9 249.9)">TP3</text>
<text x="149.7" y="249.9" transform="rotate(-90 149.7 249.9)">TP4</text>
<text x="58.7" y="253.9" transform="rotate(-90 58.7 253.9)">Vsnk_5V</text>
<text x="96" y="253.2" transform="rotate(-90 96 253.2)">C81</text>
<text x="97.8" y="253.2" transform="rotate(-90 97.8 253.2)">1µF</text>
<text x="140.7" y="255.3" transform="rotate(-90 140.7 255.3)">Vbus</text>
<text x="65.9" y="262.5" transform="rotate(-90 65.9 262.5)">tcD_N</text>
<text x="67.7" y="262.5" transform="rotate(-90 67.7 262.5)">tcD_P</text>
<text x="76.7" y="260.7" transform="rotate(-90 76.7 260.7)">uB_Vbus</text>
<text x="78.5" y="263.8" transform="rotate(-90 78.5 263.8)">1</text>
<text x="80.3" y="263.8" transform="rotate(-90 80.3 263.8)">2</text>
<text x="82.1" y="263.8" transform="rotate(-90 82.1 263.8)">3</text>
<text x="83.9" y="263.8" transform="rotate(-90 83.9 263.8)">4</text>
<text x="85.7" y="263.8" transform="rotate(-90 85.7 263.8)">5</text>
<text x="145.2" y="258.9" transform="rotate(-90 145.2 258.9)">CC1</text>
<text x="147" y="258.9" transform="rotate(-90 147 258.9)">CC2</text>
<text x="81.2" y="268.2" transform="rotate(-90 81.2 268.2)">D-</text>
<text x="83" y="268.6" transform="rotate(-90 83 268.6)">D+</text>
<text x="84.8" y="268.2" transform="rotate(-90 84.8 268.2)">ID</text>
<text x="94.9" y="264.2" transform="rotate(-90 94.9 264.2)">R80</text>
<text x="96.7" y="264.2" transform="rotate(-90 96.7 264.2)">1M</text>
<text x="79.4" y="270.8" transform="rotate(-90 79.4 270.8)">VBUS</text>
<text x="86.6" y="270" transform="rotate(-90 86.6 270)">GND</text>
<text x="91.5" y="272.5" transform="rotate(-90 91.5 272.5)">J80</text>
<text x="94.7" y="270.6" transform="rotate(-90 94.7 270.6)">C80</text>
<text x="96.5" y="270.6" transform="rotate(-90 96.5 270.6)">4.7nF</text>
</g>
<g font-size="1.5">
<text x="89.4" y="73.2" transform="rotate(-90 89.4 73.2)">P10</text>
<text x="91.1" y="73.2" transform="rotate(-90 91.1 73.2)">STM32_P</text>
<text x="93" y="73.2" transform="rotate(-90 93 73.2)">STM32_N</text>
<text x="72.2" y="192.2" transform="rotate(-90 72.2 192.2)">STM32_N</text>
<text x="74" y="192.2" transform="rotate(-90 74 192.2)">STM32_P</text>
</g>
</svg>
